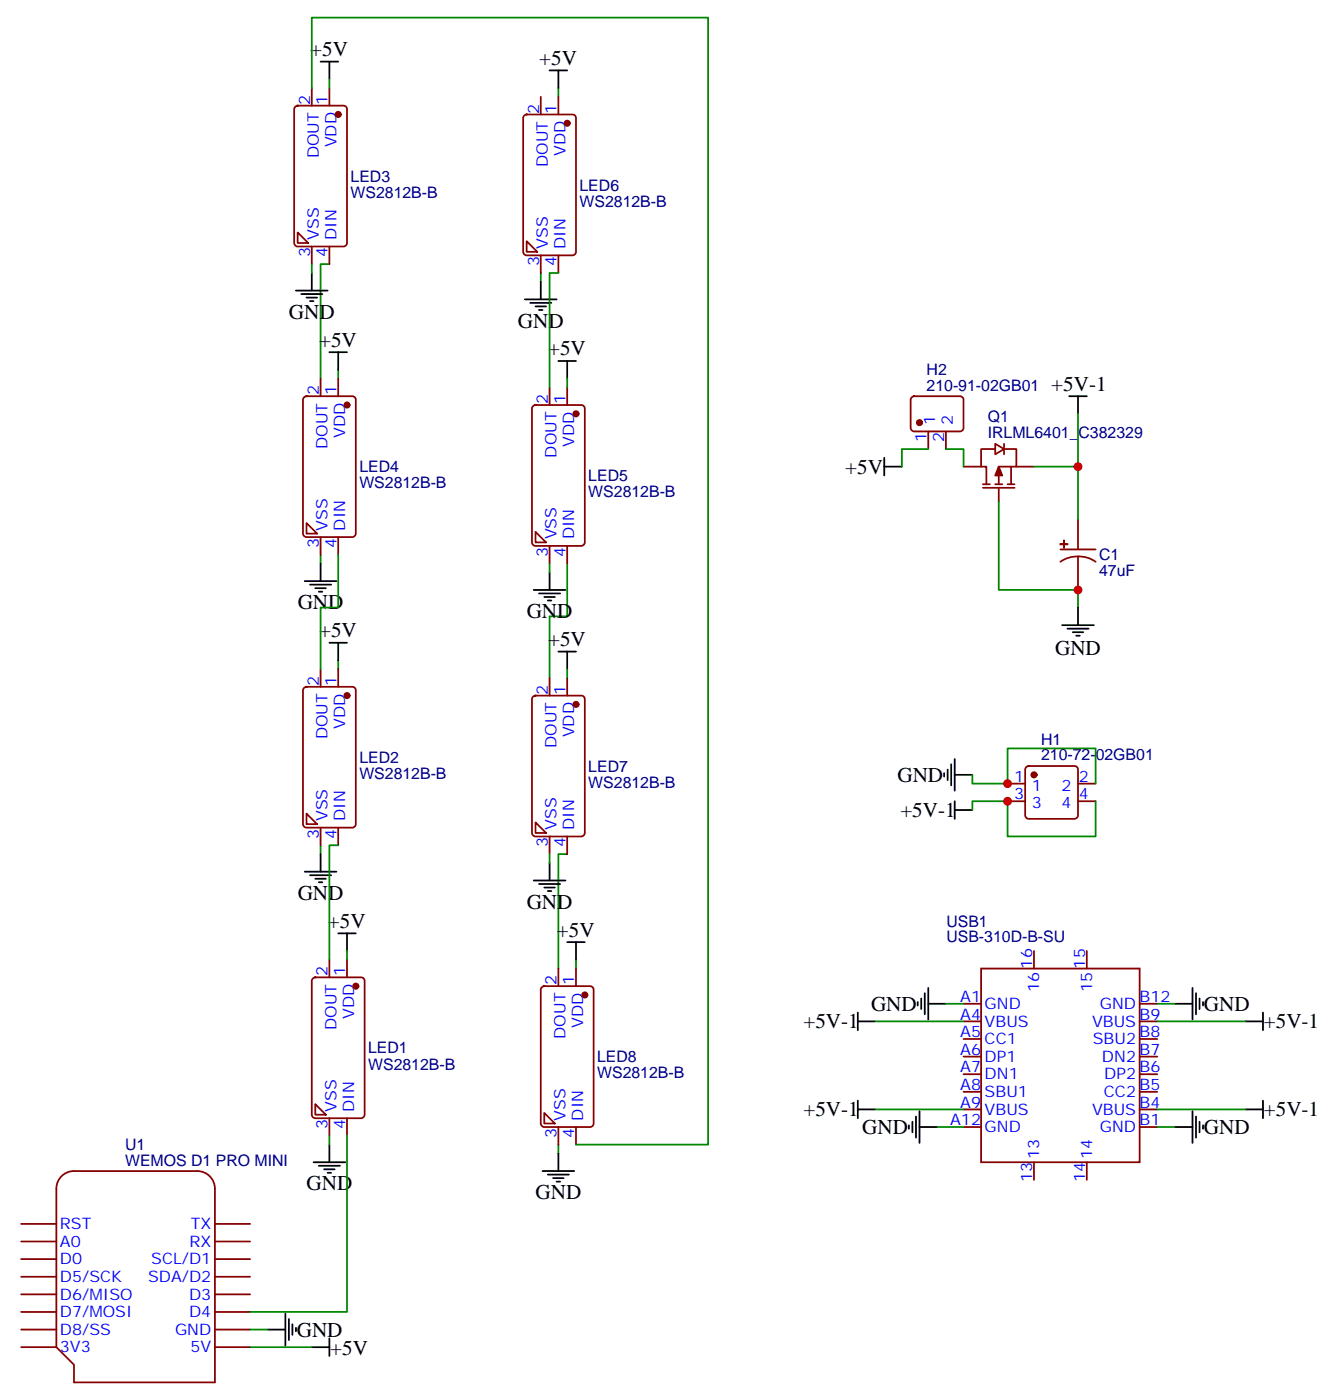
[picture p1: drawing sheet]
<svg xmlns="http://www.w3.org/2000/svg" width="267mm" height="280mm" viewBox="0 0 267 280" stroke-linecap="round" stroke-linejoin="round" font-family="sans-serif">
<g fill="none" stroke="#870000" stroke-width=".35">
<path d="M62.4 17.6v3.6M66 17.6v3.6M108.3 19.4v3.5M111.8 19.4v3.5M59.1 21.4l.5-.2h9.2a.71 .71 0 0 1 .7 .7v26.8a.76 .76 0 0 1-.7 .7h-9.2a.76 .76 0 0 1-.7-.7v-26.8zM105 23.1l.5-.2h9.2a.71 .71 0 0 1 .7 .7v26.8a.76 .76 0 0 1-.7 .8h-9.2a.76 .76 0 0 1-.7-.8v-26.8zM59.6 46.6l2.1 2.1h-2.1zM62.4 49.4v3.5M66 49.4v3.5M105.5 48.3l2.1 2.1h-2.1zM108.3 51.2v3.5M111.8 51.2v3.5"/>
<path d="M60.9 79.6l.5-.2h9.2a.71 .71 0 0 1 .7 .7v26.8a.76 .76 0 0 1-.7 .7h-9.2a.76 .76 0 0 1-.7-.7v-26.8zM64.2 75.8v3.6M67.7 75.8v3.6M110.1 77.6v3.5M113.6 77.6v3.5M182.6 79.6l.5-.2h9.2a.71 .71 0 0 1 .7 .7v5.6a.76 .76 0 0 1-.7 .7h-9.2a.76 .76 0 0 1-.7-.7v-5.6zM106.8 81.3l.4-.2h9.2a.71 .71 0 0 1 .7 .7v26.9a.76 .76 0 0 1-.7 .7h-9.2a.76 .76 0 0 1-.7-.7v-26.9zM185.9 86.4v3.6M189.4 86.4v3.6M193 93.5h3.5M196.8 97h1.5M196.8 97.7h6.4"/>
<path d="M199.3 88.9l1.8 1.1-1.8 1zM199.3 90h-2.8v3.5h1.1v3.5M199.3 97h1.4M200 97.7v2.8M201.1 88.9v2.1M201.1 90h2.5v3.5h-3.6v3.5M201.8 97h1.4M202.5 93.5v3.5M203.6 93.5h3.5M61.4 104.8l2.1 2.1h-2.1zM64.2 107.6v3.5M67.7 107.6v3.5"/>
<path d="M107.2 106.5l2.2 2.2h-2.2zM110.1 109.4v3.5M113.6 109.4v3.5M212.4 110.1h7M215.9 111.5l1.9 .2 1.6 .8M215.9 111.5l-1.9 .2-1.6 .8M215.9 104.1v6M215.9 111.5v6.7M60.9 137.8l.5-.2h9.2a.71 .71 0 0 1 .7 .7v26.8a.76 .76 0 0 1-.7 .7h-9.2a.76 .76 0 0 1-.7-.7v-26.8zM64.2 134.1v3.5M67.7 134.1v3.5M106.8 139.6l.4-.3h9.2a.71 .71 0 0 1 .7 .8v26.8a.76 .76 0 0 1-.7 .7h-9.2a.76 .76 0 0 1-.7-.7v-26.8z"/>
<path d="M110.1 135.8v3.5M113.6 135.8v3.5M201.8 157h3.5M205.6 153.7l.4-.2h9.2a.71 .71 0 0 1 .7 .7v9.1a.76 .76 0 0 1-.7 .7h-9.2a.76 .76 0 0 1-.7-.7v-9.1zM215.9 157h3.5M61.4 163l2.1 2.1h-2.1zM64.2 165.8v3.5M67.7 165.8v3.5M107.2 164.7l2.2 2.2h-2.2zM110.1 167.6v3.5M113.6 167.6v3.5M201.8 160.5h3.5"/>
<path d="M215.9 160.5h3.5M62.7 196l.4-.2h9.2a.71 .71 0 0 1 .7 .7v26.8a.76 .76 0 0 1-.7 .7h-9.2a.76 .76 0 0 1-.7-.7v-26.8zM66 192.3v3.5M69.5 192.3v3.5M108.5 197.8l.5-.2h9.2a.71 .71 0 0 1 .7 .7v26.8a.76 .76 0 0 1-.7 .7h-9.2a.76 .76 0 0 1-.7-.7v-26.8zM111.8 194v3.6M115.4 194v3.6M196.5 194h31.7v38.8h-31.7zM207.1 190.5v3.5M217.7 190.5v3.5M193 201.1h3.5M193 204.6h3.5"/>
<path d="M193 208.1h3.5M193 211.7h3.5M193 215.2h3.5M193 218.7h3.5M228.2 201.1h3.6M228.2 204.6h3.6M228.2 208.1h3.6M228.2 211.7h3.6M228.2 215.2h3.6M228.2 218.7h3.6M12.3 235.6a3.5 3.5 0 0 1 2.5-1h24.7a3.5 3.5 0 0 1 3.5 3.5v38.8h-28.2v-3.5l-3.5-3.5v-31.8a3.5 3.5 0 0 1 1-2.5zM63.1 221.2l2.2 2.1h-2.2z"/>
<path d="M66 224v3.5M69.5 224v3.5M109 223l2.1 2.1h-2.1zM111.8 225.8v3.5M115.4 225.8v3.5M193 222.2h3.5M193 225.8h3.5M207.1 232.8v3.6M217.7 232.8v3.6M228.2 222.2h3.6M228.2 225.8h3.6M4.2 245.2h7.1"/>
<path d="M4.2 248.7h7.1M4.2 252.2h7.1M4.2 255.8h7.1M4.2 259.3h7.1M43 245.2h7.1M43 248.7h7.1M43 252.2h7.1M43 255.8h7.1M43 259.3h7.1M4.2 262.8h7.1M4.2 266.3h7.1M4.2 269.9h7.1"/>
<path d="M43 262.8h7.1M43 266.3h7.1M43 269.9h7.1"/>
</g>
<g fill="#870000" stroke="#870000" stroke-width=".35">
<path d="M200 93.5l.7 1.7h-1.4z"/>
<path d="M212.4 109h1.4z"/>
<path d="M213.1 108.3v1.4z"/>
<circle cx="71.3" cy="197.6" r=".53"/>
<circle cx="69.5" cy="139.3" r=".53"/>
<circle cx="67.7" cy="22.9" r=".53"/>
<circle cx="69.5" cy="81.1" r=".53"/>
<circle cx="115.4" cy="82.9" r=".53"/>
<circle cx="113.6" cy="24.7" r=".53"/>
<circle cx="115.4" cy="141.1" r=".53"/>
<circle cx="117.1" cy="199.3" r=".53"/>
<circle cx="207.1" cy="155.2" r=".53"/>
<circle cx="184.1" cy="84.7" r=".53"/>
</g>
<g fill="none" stroke="#000" stroke-width=".35">
<path d="M64.2 12.3h3.5M66 12.3v3.6M110.1 14.1h3.5M111.8 14.1v3.5M59.3 58.2h6.3M60.3 58.9h4.3M61.4 59.6h2.1M62.4 54.7v3.5M105.1 60h6.4M108.3 56.4v3.6M62.1 60.3h.7M66 70.6h3.5"/>
<path d="M67.7 70.6v3.5M106.2 60.7h4.2M107.2 61.4h2.2M107.9 62.1h.8M111.8 72.3h3.6M113.6 72.3v3.5M214.1 79.4h3.6M215.9 79.4v3.5M177.1 93.5h3.5M177.1 91.7v3.5M61 116.4h6.4M62.1 117.1h4.2"/>
<path d="M63.1 117.8h2.2M63.9 118.5h.7M64.2 112.9v3.5M106.9 118.2h6.3M107.9 118.9h4.3M109 119.6h2.1M110.1 114.7v3.5M66 128.8h3.5M67.7 128.8v3.5M109.7 120.3h.7M111.8 130.5h3.6M113.6 130.5v3.6"/>
<path d="M212.7 125.2h6.4M213.8 125.9h4.2M214.8 126.6h2.2M215.5 127.4h.8M215.9 121.7v3.5M189.1 154.9v.7M189.8 154.2v2.1M190.5 153.1v4.2M191.2 155.2h3.5M191.2 152v6.4M61 174.6h6.4M62.1 175.3h4.2"/>
<path d="M63.1 176h2.2M63.9 176.7h.7M64.2 171.1v3.5M106.9 176.4h6.3M107.9 177.1h4.3M109 177.8h2.1M109.7 178.5h.7M110.1 172.9v3.5M191.2 160.5v3.5M191.2 162.3h3.5M67.7 187h3.6M69.5 187v3.5"/>
<path d="M113.6 188.7h3.5M115.4 188.7v3.6M185.2 199v4.2M185.9 197.9v6.4M238.8 197.9v6.4M239.5 199v4.2M171.8 204.6h3.5M171.8 202.8v3.6M183.8 200.7v.7M184.5 200v2.1M185.9 201.1h3.5M235.3 201.1h3.5"/>
<path d="M240.2 200v2.1M240.9 200.7v.7M249.4 204.6h3.5M252.9 202.8v3.6M62.8 232.8h6.3M63.9 233.5h4.2M64.9 234.2h2.1M65.6 234.9h.7M66 229.3v3.5M108.7 234.6h6.3M109.7 235.3h4.2M110.8 236h2.1"/>
<path d="M111.5 236.7h.7M111.8 231.1v3.5M171.8 220.5v3.5M171.8 222.2h3.5M182 225.4v.7M182.7 224.7v2.1M183.4 223.7v4.2M184.1 225.8h3.6M184.1 222.6v6.4M235.3 225.8h3.5M238.8 222.6v6.4M239.5 223.7v4.2"/>
<path d="M240.2 224.7v2.1M240.9 225.4v.7M249.4 222.2h3.5M252.9 220.5v3.5M53.6 266.3h3.5M57.1 263.2v6.3M57.9 264.2v4.3M58.6 265.3v2.1M59.3 266v.7M62.4 269.9h3.6M66 268.1v3.5"/>
</g>
<g fill="none" stroke="#008700" stroke-width=".35">
<path d="M62.4 17.6v-14.1h79.4v225.8h-26.4M66 15.9v1.7M111.8 17.6v1.8M62.4 52.9v1.8M66 52.9h-1.8v22.9M108.3 54.7v1.7M111.8 54.7h-1.7v22.9M67.7 74.1v1.7M113.6 75.8v1.8M185.9 90h-5.3v3.5M189.4 90h3.6v3.5M207.1 93.5h8.8v10.6"/>
<path d="M215.9 82.9v10.6M64.2 111.1v1.8M67.7 111.1v10.6h-3.5v12.4M110.1 112.9v1.8M113.6 112.9v10.6h-3.5v12.3M200 100.5v17.7h15.9v3.5M67.7 132.3v1.8M113.6 134.1v1.7M194.7 155.2v1.8h7.1v-7.1h17.6v7.1M64.2 169.3v1.8M67.7 169.3h-1.7v23M110.1 171.1v1.8"/>
<path d="M113.6 171.1h-1.8v22.9M219.4 160.5v7.1h-17.6v-7.1h-7.1v1.8M69.5 190.5v1.8M115.4 192.3v1.7M175.3 204.6h17.7M189.4 201.1h3.6M231.8 201.1h3.5M231.8 204.6h17.6M66 227.5v1.8M69.5 227.5v35.3h-19.4M111.8 229.3v1.8M175.3 222.2h17.7"/>
<path d="M187.7 225.8h5.3M231.8 225.8h3.5M231.8 222.2h17.6M50.1 269.9h12.3M50.1 266.3h3.5"/>
</g>
<g fill="#c00">
<circle cx="215.9" cy="118.2" r=".88"/>
<circle cx="201.8" cy="157" r=".88"/>
<circle cx="201.8" cy="160.5" r=".88"/>
<circle cx="215.9" cy="93.5" r=".88"/>
</g>
<g font-size="4.2">
<text x="62.1" y="11.2">+5V</text>
<text x="108" y="13">+5V</text>
<text x="57.9" y="63.9">GND</text>
<text x="103.7" y="65.6">GND</text>
<text x="63.9" y="69.4">+5V</text>
<text x="109.8" y="71.2">+5V</text>
<text x="210.6" y="78.3">+5V-1</text>
<text x="169.3" y="94.9">+5V</text>
<text x="59.6" y="122.1">GND</text>
<text x="105.5" y="123.8">GND</text>
<text x="63.9" y="127.6">+5V</text>
<text x="109.8" y="129.4">+5V</text>
<text x="211.3" y="131.3">GND</text>
<text x="179.7" y="156.7">GND</text>
<text x="180.3" y="163.7">+5V-1</text>
<text x="59.6" y="180.3">GND</text>
<text x="65.7" y="185.9">+5V</text>
<text x="105.5" y="182">GND</text>
<text x="111.5" y="187.6">+5V</text>
<text x="174.4" y="202.6">GND</text>
<text x="241.1" y="202.6">GND</text>
<text x="160.9" y="206">+5V-1</text>
<text x="253.1" y="206">+5V-1</text>
<text x="160.9" y="223.7">+5V-1</text>
<text x="172.7" y="227.3">GND</text>
<text x="241.1" y="227.3">GND</text>
<text x="253.1" y="223.7">+5V-1</text>
<text x="61.4" y="238.5">GND</text>
<text x="107.2" y="240.2">GND</text>
<text x="59.4" y="267.8">GND</text>
<text x="66.1" y="271.4">+5V</text>
</g>
<g font-size="3.2" fill="#00f">
<text x="62.1" y="21" transform="rotate(-90 62.1 21)">2</text>
<text x="65.6" y="21" transform="rotate(-90 65.6 21)">1</text>
<text x="107.9" y="22.8" transform="rotate(-90 107.9 22.8)">2</text>
<text x="111.5" y="22.8" transform="rotate(-90 111.5 22.8)">1</text>
<text x="67.4" y="29.5" transform="rotate(-90 67.4 29.5)">VDD</text>
<text x="63.9" y="31.7" transform="rotate(-90 63.9 31.7)">DOUT</text>
<text x="109.7" y="33.5" transform="rotate(-90 109.7 33.5)">DOUT</text>
<text x="113.2" y="31.3" transform="rotate(-90 113.2 31.3)">VDD</text>
<text x="62.1" y="51.6" transform="rotate(-90 62.1 51.6)">3</text>
<text x="63.9" y="48.1" transform="rotate(-90 63.9 48.1)">VSS</text>
<text x="65.6" y="51.6" transform="rotate(-90 65.6 51.6)">4</text>
<text x="67.4" y="48.1" transform="rotate(-90 67.4 48.1)">DIN</text>
<text x="107.9" y="53.3" transform="rotate(-90 107.9 53.3)">3</text>
<text x="109.7" y="49.8" transform="rotate(-90 109.7 49.8)">VSS</text>
<text x="111.5" y="53.3" transform="rotate(-90 111.5 53.3)">4</text>
<text x="113.2" y="49.8" transform="rotate(-90 113.2 49.8)">DIN</text>
<text x="63.9" y="79.2" transform="rotate(-90 63.9 79.2)">2</text>
<text x="67.4" y="79.2" transform="rotate(-90 67.4 79.2)">1</text>
<text x="109.7" y="81" transform="rotate(-90 109.7 81)">2</text>
<text x="113.2" y="81" transform="rotate(-90 113.2 81)">1</text>
<text x="65.6" y="89.9" transform="rotate(-90 65.6 89.9)">DOUT</text>
<text x="69.1" y="87.7" transform="rotate(-90 69.1 87.7)">VDD</text>
<text x="115" y="89.5" transform="rotate(-90 115 89.5)">VDD</text>
<text x="185.6" y="88.6" transform="rotate(-90 185.6 88.6)">1</text>
<text x="187.3" y="85.1" transform="rotate(-90 187.3 85.1)">1</text>
<text x="189.1" y="88.6" transform="rotate(-90 189.1 88.6)">2</text>
<text x="190.9" y="85.1" transform="rotate(-90 190.9 85.1)">2</text>
<text x="111.5" y="91.7" transform="rotate(-90 111.5 91.7)">DOUT</text>
<text x="65.6" y="106.3" transform="rotate(-90 65.6 106.3)">VSS</text>
<text x="69.1" y="106.3" transform="rotate(-90 69.1 106.3)">DIN</text>
<text x="63.9" y="109.8" transform="rotate(-90 63.9 109.8)">3</text>
<text x="67.4" y="109.8" transform="rotate(-90 67.4 109.8)">4</text>
<text x="109.7" y="111.6" transform="rotate(-90 109.7 111.6)">3</text>
<text x="111.5" y="108.1" transform="rotate(-90 111.5 108.1)">VSS</text>
<text x="113.2" y="111.6" transform="rotate(-90 113.2 111.6)">4</text>
<text x="115" y="108.1" transform="rotate(-90 115 108.1)">DIN</text>
<text x="63.9" y="137.4" transform="rotate(-90 63.9 137.4)">2</text>
<text x="67.4" y="137.4" transform="rotate(-90 67.4 137.4)">1</text>
<text x="109.7" y="139.2" transform="rotate(-90 109.7 139.2)">2</text>
<text x="113.2" y="139.2" transform="rotate(-90 113.2 139.2)">1</text>
<text x="65.6" y="148.1" transform="rotate(-90 65.6 148.1)">DOUT</text>
<text x="69.1" y="145.9" transform="rotate(-90 69.1 145.9)">VDD</text>
<text x="111.5" y="149.9" transform="rotate(-90 111.5 149.9)">DOUT</text>
<text x="115" y="147.7" transform="rotate(-90 115 147.7)">VDD</text>
<text x="203.1" y="156.6">1</text>
<text x="203.1" y="160.2">3</text>
<text x="206.6" y="158.4">1</text>
<text x="206.6" y="161.9">3</text>
<text x="212.6" y="161.9">4</text>
<text x="212.6" y="158.4">2</text>
<text x="216.1" y="160.2">4</text>
<text x="216.1" y="156.6">2</text>
<text x="63.9" y="168" transform="rotate(-90 63.9 168)">3</text>
<text x="65.6" y="164.5" transform="rotate(-90 65.6 164.5)">VSS</text>
<text x="67.4" y="168" transform="rotate(-90 67.4 168)">4</text>
<text x="69.1" y="164.5" transform="rotate(-90 69.1 164.5)">DIN</text>
<text x="111.5" y="166.3" transform="rotate(-90 111.5 166.3)">VSS</text>
<text x="115" y="166.3" transform="rotate(-90 115 166.3)">DIN</text>
<text x="109.7" y="169.8" transform="rotate(-90 109.7 169.8)">3</text>
<text x="113.2" y="169.8" transform="rotate(-90 113.2 169.8)">4</text>
<text x="65.6" y="195.6" transform="rotate(-90 65.6 195.6)">2</text>
<text x="69.1" y="195.6" transform="rotate(-90 69.1 195.6)">1</text>
<text x="111.5" y="197.4" transform="rotate(-90 111.5 197.4)">2</text>
<text x="115" y="197.4" transform="rotate(-90 115 197.4)">1</text>
<text x="206.7" y="194" transform="rotate(-90 206.7 194)">16</text>
<text x="217.3" y="194" transform="rotate(-90 217.3 194)">15</text>
<text x="192.3" y="200.7">A1</text>
<text x="197.2" y="202.1">GND</text>
<text x="208.1" y="198.8" transform="rotate(-90 208.1 198.8)">16</text>
<text x="218.7" y="198.8" transform="rotate(-90 218.7 198.8)">15</text>
<text x="220.3" y="202.1">GND</text>
<text x="228.2" y="200.7">B12</text>
<text x="67.4" y="206.3" transform="rotate(-90 67.4 206.3)">DOUT</text>
<text x="70.9" y="204.2" transform="rotate(-90 70.9 204.2)">VDD</text>
<text x="113.2" y="208.1" transform="rotate(-90 113.2 208.1)">DOUT</text>
<text x="116.8" y="205.9" transform="rotate(-90 116.8 205.9)">VDD</text>
<text x="192.3" y="207.8">A5</text>
<text x="192.3" y="204.3">A4</text>
<text x="197.2" y="209.2">CC1</text>
<text x="197.2" y="205.7">VBUS</text>
<text x="218.7" y="205.7">VBUS</text>
<text x="218.9" y="209.2">SBU2</text>
<text x="228.2" y="204.3">B9</text>
<text x="228.2" y="207.8">B8</text>
<text x="192.3" y="214.8">A7</text>
<text x="192.3" y="211.3">A6</text>
<text x="197.2" y="212.7">DP1</text>
<text x="220.7" y="212.7">DN2</text>
<text x="228.2" y="211.3">B7</text>
<text x="228.2" y="214.8">B6</text>
<text x="192.3" y="221.9">A9</text>
<text x="192.3" y="218.4">A8</text>
<text x="197.2" y="219.8">SBU1</text>
<text x="197.2" y="216.3">DN1</text>
<text x="221.1" y="219.8">CC2</text>
<text x="221.2" y="216.3">DP2</text>
<text x="228.2" y="218.4">B5</text>
<text x="228.2" y="221.9">B4</text>
<text x="65.6" y="226.2" transform="rotate(-90 65.6 226.2)">3</text>
<text x="67.4" y="222.7" transform="rotate(-90 67.4 222.7)">VSS</text>
<text x="69.1" y="226.2" transform="rotate(-90 69.1 226.2)">4</text>
<text x="70.9" y="222.7" transform="rotate(-90 70.9 222.7)">DIN</text>
<text x="111.5" y="228" transform="rotate(-90 111.5 228)">3</text>
<text x="113.2" y="224.5" transform="rotate(-90 113.2 224.5)">VSS</text>
<text x="115" y="228" transform="rotate(-90 115 228)">4</text>
<text x="116.8" y="224.5" transform="rotate(-90 116.8 224.5)">DIN</text>
<text x="190.3" y="225.4">A12</text>
<text x="197.2" y="226.8">GND</text>
<text x="197.2" y="223.3">VBUS</text>
<text x="218.7" y="223.3">VBUS</text>
<text x="220.3" y="226.8">GND</text>
<text x="228.2" y="225.4">B1</text>
<text x="208.1" y="232.1" transform="rotate(-90 208.1 232.1)">13</text>
<text x="218.7" y="232.1" transform="rotate(-90 218.7 232.1)">14</text>
<text x="206.7" y="236.9" transform="rotate(-90 206.7 236.9)">13</text>
<text x="217.3" y="236.9" transform="rotate(-90 217.3 236.9)">14</text>
<text x="12" y="249.8">A0</text>
<text x="12" y="246.2">RST</text>
<text x="38" y="249.8">RX</text>
<text x="38.2" y="246.2">TX</text>
<text x="12" y="256.8">D5/SCK</text>
<text x="12" y="253.3">D0</text>
<text x="29.7" y="256.8">SDA/D2</text>
<text x="30.3" y="253.3">SCL/D1</text>
<text x="12" y="263.9">D7/MOSI</text>
<text x="12" y="260.3">D6/MISO</text>
<text x="37.9" y="260.3">D3</text>
<text x="37.9" y="263.9">D4</text>
<text x="12" y="267.4">D8/SS</text>
<text x="35.1" y="267.4">GND</text>
<text x="12" y="270.9">3V3</text>
<text x="38.1" y="270.9">5V</text>
</g>
<g font-size="3.2" fill="#000080">
<text x="70.2" y="39.6">WS2812B-B</text>
<text x="70.2" y="36.4">LED3</text>
<text x="116.1" y="41.4">WS2812B-B</text>
<text x="116.1" y="38.2">LED6</text>
<text x="185.6" y="75.1">H2</text>
<text x="185.6" y="78.3">210-91-02GB01</text>
<text x="197.8" y="87.8">IRLML6401_C382329</text>
<text x="197.8" y="84.6">Q1</text>
<text x="72" y="94.6">LED4</text>
<text x="72" y="97.8">WS2812B-B</text>
<text x="117.8" y="99.6">WS2812B-B</text>
<text x="117.8" y="96.4">LED5</text>
<text x="220.1" y="112.3">C1</text>
<text x="220.1" y="115.5">47uF</text>
<text x="208.5" y="149.2">H1</text>
<text x="72" y="152.8">LED2</text>
<text x="117.8" y="154.6">LED7</text>
<text x="208.5" y="152.3">210-72-02GB01</text>
<text x="72" y="156">WS2812B-B</text>
<text x="117.8" y="157.8">WS2812B-B</text>
<text x="189.5" y="185.7">USB1</text>
<text x="189.5" y="188.7">USB-310D-B-SU</text>
<text x="73.7" y="214.3">WS2812B-B</text>
<text x="73.7" y="211">LED1</text>
<text x="119.6" y="212.8">LED8</text>
<text x="119.6" y="216">WS2812B-B</text>
<text x="25.1" y="233.5">WEMOS D1 PRO MINI</text>
<text x="25.1" y="230.4">U1</text>
</g>
</svg>
